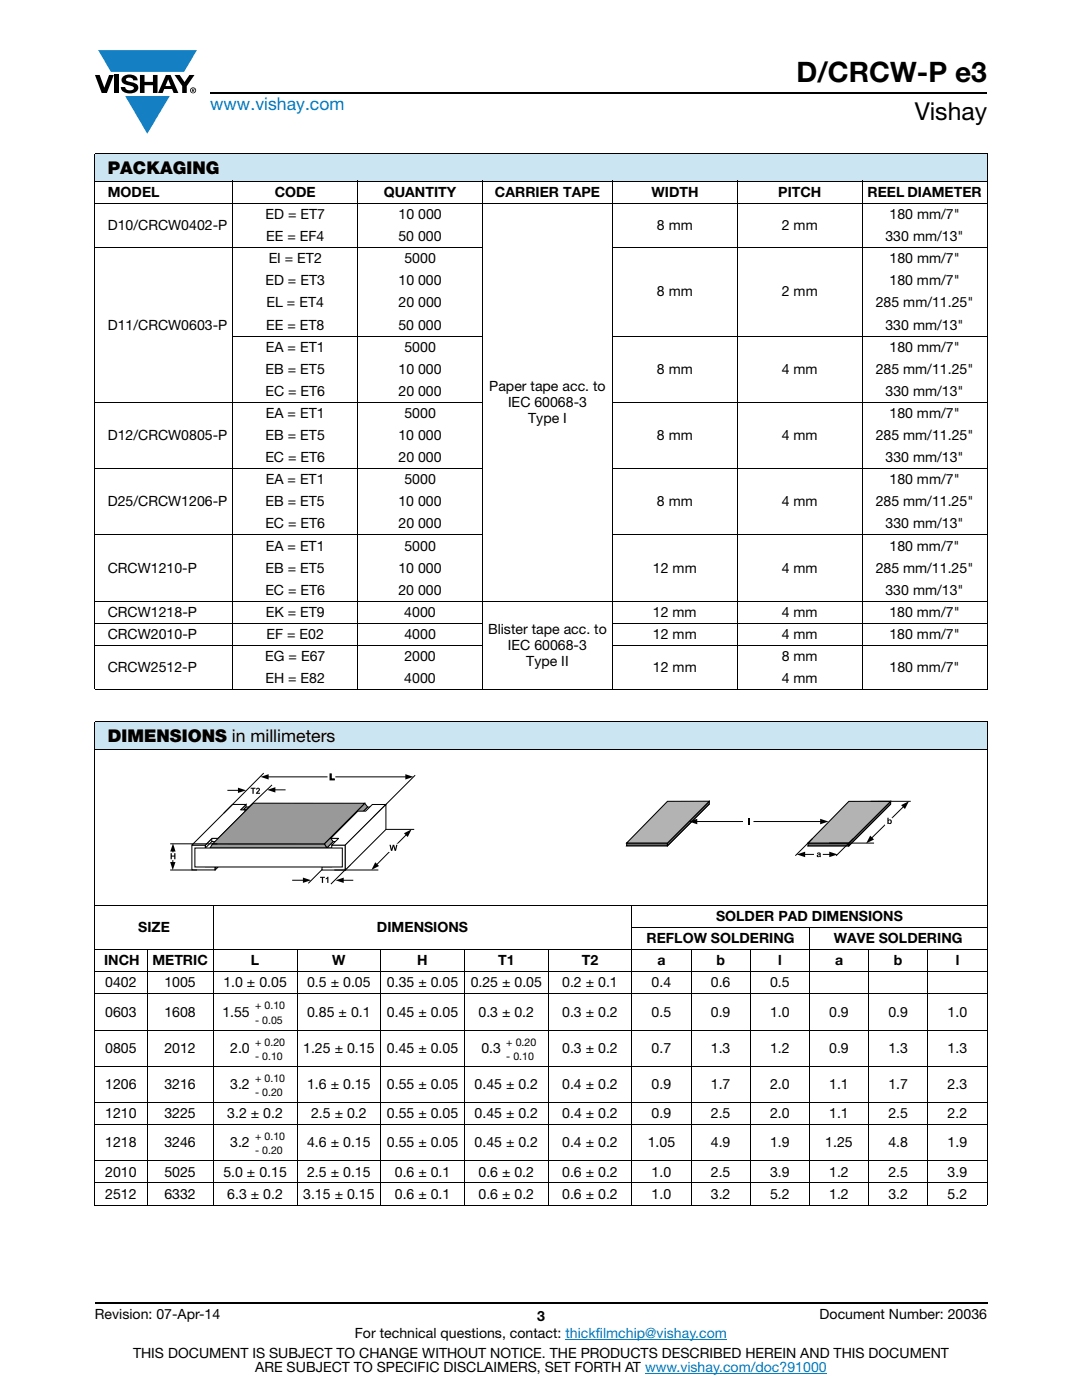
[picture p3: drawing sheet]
<svg xmlns="http://www.w3.org/2000/svg" width="216mm" height="279mm" viewBox="0 0 216 279" stroke-linecap="round" stroke-linejoin="round" font-family="sans-serif">
<g fill="#147fc3">
<path d="M19.6 10h19.7l-2.6 4.3h-1.1h-13.5z"/>
<path d="M25 19.2h8.9l-4.5 7.5z"/>
</g>
<g fill="#000">
<path d="M18.9 15h1l.9 2.5 1-2.5h.9l-1.4 3.6h-1zM22.9 15h.9v3.6h-.9zM24.6 15.3a2.1 2.1 0 0 1 2.8 .3l.1 .4h-.9a.79 .79 0 0 0-.7-.5 .79 .79 0 0 0-.8 .4l.3 .3 1 .2a1.08 1.08 0 0 1 1.2 1 1.08 1.08 0 0 1-1.1 1.2 1.73 1.73 0 0 1-2.4-1.2h.9a.96 .96 0 0 0 .8 .6 .96 .96 0 0 0 .9-.4 1.31 1.31 0 0 0-1.2-.6 1.03 1.03 0 0 1-1.1-.6 1.03 1.03 0 0 1 .2-1.1zM27.9 15h.9v1.3h1.7v-1.3h.9v3.6h-.9v-1.6h-1.7v1.6h-.9zM34.8 15h1.1l.9 1.4 1-1.4h1l-1.5 2.2v1.4h-.9v-1.4z"/>
<path d="M33.6 15.9l.5 1.3h-1.1zM33.1 15l-1.6 3.6h1l.3-.8h1.5l.3 .8h1l-1.6-3.6z"/>
<path d="M38.4 17.8h.2v.2h-.2zM38.3 17.7v.7h.1v-.3l.4 .3-.2-.3 .2-.2-.1-.2z"/>
<path d="M38.1 18a.46 .46 0 0 1 .9 0 .46 .46 0 0 1-.9 0zM37.9 18a.6 .6 0 0 0 1.2 0 .6 .6 0 0 0-1.2 0z"/>
</g>
<path d="M42 18.6h155M18.9 260h178.1" fill="none" stroke="#000" stroke-width=".36"/>
<path d="M112.8 267.3h32.3M128.7 274h36.3" fill="none" stroke="#007ec4" stroke-width=".2"/>
<g fill="#cce5f3">
<path d="M18.9 30.7h178.1v5.5h-178.1z"/>
<path d="M18.9 144h178.1v5.5h-178.1z"/>
</g>
<g fill="#fff">
<path d="M18.9 194h10.4v4.4h-10.4z"/>
<path d="M29.3 194h13.3v4.4h-13.3z"/>
<path d="M42.6 194h16.7v4.4h-16.7z"/>
<path d="M59.3 194h16.7v4.4h-16.7z"/>
<path d="M76 194h16.7v4.4h-16.7z"/>
<path d="M92.7 194h16.7v4.4h-16.7z"/>
<path d="M109.4 194h16.7v4.4h-16.7z"/>
<path d="M126.1 194h11.8v4.4h-11.8z"/>
<path d="M137.9 194h11.8v4.4h-11.8z"/>
<path d="M149.7 194h11.8v4.4h-11.8z"/>
<path d="M161.5 194h35.5v4.4h-35.5z"/>
<path d="M18.9 198.4h10.4v7.2h-10.4z"/>
<path d="M29.3 198.4h13.3v7.2h-13.3z"/>
<path d="M42.6 198.4h8.3v7.2h-8.3z"/>
<path d="M59.3 198.4h16.7v7.2h-16.7z"/>
<path d="M76 198.4h16.7v7.2h-16.7z"/>
<path d="M92.7 198.4h16.7v7.2h-16.7z"/>
<path d="M109.4 198.4h16.7v7.2h-16.7z"/>
<path d="M126.1 198.4h11.8v7.2h-11.8z"/>
<path d="M137.9 198.4h11.8v7.2h-11.8z"/>
<path d="M149.7 198.4h11.8v7.2h-11.8z"/>
<path d="M161.5 198.4h11.8v7.2h-11.8z"/>
<path d="M173.3 198.4h11.8v7.2h-11.8z"/>
<path d="M185.1 198.4h11.9v7.2h-11.9z"/>
<path d="M18.9 205.6h10.4v7.2h-10.4z"/>
<path d="M29.3 205.6h13.3v7.2h-13.3z"/>
<path d="M42.6 205.6h8.3v7.2h-8.3z"/>
<path d="M59.3 205.6h16.7v7.2h-16.7z"/>
<path d="M76 205.6h16.7v7.2h-16.7z"/>
<path d="M92.7 205.6h8.3v7.2h-8.3z"/>
<path d="M109.4 205.6h16.7v7.2h-16.7z"/>
<path d="M126.1 205.6h11.8v7.2h-11.8z"/>
<path d="M137.9 205.6h11.8v7.2h-11.8z"/>
<path d="M149.7 205.6h11.8v7.2h-11.8z"/>
<path d="M161.5 205.6h11.8v7.2h-11.8z"/>
<path d="M173.3 205.6h11.8v7.2h-11.8z"/>
<path d="M185.1 205.6h11.9v7.2h-11.9z"/>
<path d="M18.9 212.8h10.4v7.2h-10.4z"/>
<path d="M29.3 212.8h13.3v7.2h-13.3z"/>
<path d="M42.6 212.8h8.3v7.2h-8.3z"/>
<path d="M59.3 212.8h16.7v7.2h-16.7z"/>
<path d="M76 212.8h16.7v7.2h-16.7z"/>
<path d="M92.7 212.8h16.7v7.2h-16.7z"/>
<path d="M109.4 212.8h16.7v7.2h-16.7z"/>
<path d="M126.1 212.8h11.8v7.2h-11.8z"/>
<path d="M137.9 212.8h11.8v7.2h-11.8z"/>
<path d="M149.7 212.8h11.8v7.2h-11.8z"/>
<path d="M161.5 212.8h11.8v7.2h-11.8z"/>
<path d="M173.3 212.8h11.8v7.2h-11.8z"/>
<path d="M185.1 212.8h11.9v7.2h-11.9z"/>
<path d="M18.9 220h10.4v4.5h-10.4z"/>
<path d="M29.3 220h13.3v4.5h-13.3z"/>
<path d="M42.6 220h16.7v4.5h-16.7z"/>
<path d="M59.3 220h16.7v4.5h-16.7z"/>
<path d="M76 220h16.7v4.5h-16.7z"/>
<path d="M92.7 220h16.7v4.5h-16.7z"/>
<path d="M109.4 220h16.7v4.5h-16.7z"/>
<path d="M126.1 220h11.8v4.5h-11.8z"/>
<path d="M137.9 220h11.8v4.5h-11.8z"/>
<path d="M149.7 220h11.8v4.5h-11.8z"/>
<path d="M161.5 220h11.8v4.5h-11.8z"/>
<path d="M173.3 220h11.8v4.5h-11.8z"/>
<path d="M185.1 220h11.9v4.5h-11.9z"/>
<path d="M18.9 224.5h10.4v7.2h-10.4z"/>
<path d="M29.3 224.5h13.3v7.2h-13.3z"/>
<path d="M42.6 224.5h8.3v7.2h-8.3z"/>
<path d="M59.3 224.5h16.7v7.2h-16.7z"/>
<path d="M76 224.5h16.7v7.2h-16.7z"/>
<path d="M92.7 224.5h16.7v7.2h-16.7z"/>
<path d="M109.4 224.5h16.7v7.2h-16.7z"/>
<path d="M126.1 224.5h11.8v7.2h-11.8z"/>
<path d="M137.9 224.5h11.8v7.2h-11.8z"/>
<path d="M149.7 224.5h11.8v7.2h-11.8z"/>
<path d="M161.5 224.5h11.8v7.2h-11.8z"/>
<path d="M173.3 224.5h11.8v7.2h-11.8z"/>
<path d="M185.1 224.5h11.9v7.2h-11.9z"/>
<path d="M18.9 231.7h10.4v4.4h-10.4z"/>
<path d="M29.3 231.7h13.3v4.4h-13.3z"/>
<path d="M42.6 231.7h16.7v4.4h-16.7z"/>
<path d="M59.3 231.7h16.7v4.4h-16.7z"/>
<path d="M76 231.7h16.7v4.4h-16.7z"/>
<path d="M92.7 231.7h16.7v4.4h-16.7z"/>
<path d="M109.4 231.7h16.7v4.4h-16.7z"/>
<path d="M126.1 231.7h11.8v4.4h-11.8z"/>
<path d="M137.9 231.7h11.8v4.4h-11.8z"/>
<path d="M149.7 231.7h11.8v4.4h-11.8z"/>
<path d="M161.5 231.7h11.8v4.4h-11.8z"/>
<path d="M173.3 231.7h11.8v4.4h-11.8z"/>
<path d="M185.1 231.7h11.9v4.4h-11.9z"/>
<path d="M18.9 236.1h10.4v4.4h-10.4z"/>
<path d="M29.3 236.1h13.3v4.4h-13.3z"/>
<path d="M42.6 236.1h16.7v4.4h-16.7z"/>
<path d="M59.3 236.1h16.7v4.4h-16.7z"/>
<path d="M76 236.1h16.7v4.4h-16.7z"/>
<path d="M92.7 236.1h16.7v4.4h-16.7z"/>
<path d="M109.4 236.1h16.7v4.4h-16.7z"/>
<path d="M126.1 236.1h11.8v4.4h-11.8z"/>
<path d="M137.9 236.1h11.8v4.4h-11.8z"/>
<path d="M149.7 236.1h11.8v4.4h-11.8z"/>
<path d="M161.5 236.1h11.8v4.4h-11.8z"/>
<path d="M173.3 236.1h11.8v4.4h-11.8z"/>
<path d="M185.1 236.1h11.9v4.4h-11.9z"/>
</g>
<g fill="none" stroke="#000" stroke-width=".2">
<path d="M18.9 30.7h178.1M18.9 36.2h178.1M18.9 30.8v106.7M46.5 36.1v101.6M71.4 36.1v101.6M96.3 36.1v101.6M122.2 36.1v101.6M147.1 36.1v101.6M172 36.1v101.6M197 30.8v106.7M18.9 40.6h178.1M18.9 49.4h77.5"/>
<path d="M122.1 49.4h74.9M46.4 67.1h50M122.1 67.1h74.9M18.9 80.3h77.5M18.9 93.5h77.5M122.1 80.3h74.9M122.1 93.5h74.9M18.9 106.8h77.5M18.9 120h178.1M122.1 106.8h74.9M18.9 124.4h77.5M18.9 128.8h77.5"/>
<path d="M18.9 137.6h178.1M122.1 124.4h74.9M122.1 128.8h74.9M18.9 144h178.1M18.9 149.5h178.1M18.9 144.1v96.3M197 144.1v49.8M18.9 180.7h178.1M18.9 189.5h178.1M18.9 194h178.1M18.9 198.4h178.1M29.3 189.4v51.2"/>
<path d="M42.6 180.6v60M59.3 189.4v51.2M76 189.4v51.2M92.7 189.4v51.2M109.4 189.4v51.2M126 185.1h71M126.1 180.6v60M137.9 189.4v51.2M149.7 189.4v51.2M161.5 185v55.6M173.3 189.4v51.2M185.1 189.4v51.2"/>
<path d="M197 194v46.4M18.9 205.6h178.1M18.9 212.8h178.1M18.9 220h178.1M18.9 224.5h178.1M18.9 231.7h178.1M18.9 236.1h178.1M18.9 240.5h178.1"/>
</g>
<path d="M33.8 154.2h49.1v22.3h-49.1z" fill="#fff"/>
<path d="M58.3 175.7h2.4M65.4 172.4l-3.9 3.9M68.4 175.7h2.1M69.9 172.5l-3.9 3.9" fill="none" stroke="#000" stroke-width=".2"/>
<path d="M60.4 175.1l1.7 .6-1.7 .5zM67 175.7l1.6-.6v1.1z" fill="#000"/>
<path d="M72.8 160.3l.6 .8-8.2 8.2-.5-.9z" fill-rule="evenodd" fill="#999"/>
<path d="M72.8 160.3l.6 .8-8.2 8.2-.5-.9z" fill="none" stroke="#000" stroke-width=".2"/>
<path d="M38.3 168.7l2.7-.1v4.4h1.9v.6h-4.6z" fill-rule="evenodd" fill="#fff"/>
<path d="M38.3 168.7l2.7-.1v4.4h1.9v.6h-4.6z" fill="none" stroke="#000" stroke-width=".2"/>
<path d="M73.4 161.1h1l-8.2 8.1h-1z" fill-rule="evenodd" fill="#fff"/>
<path d="M73.4 161.1h1l-8.2 8.1h-1z" fill="none" stroke="#000" stroke-width=".2"/>
<path d="M66 167.3h1.6v.7h-1.1z" fill-rule="evenodd" fill="#fff"/>
<path d="M66 167.3h1.6v.7h-1.1z" fill="none" stroke="#000" stroke-width=".2"/>
<path d="M66.2 168.6h2.7v5h-4.6v-.6h1.9z" fill-rule="evenodd" fill="#fff"/>
<path d="M66.2 168.6h2.7v5h-4.6v-.6h1.9z" fill="none" stroke="#000" stroke-width=".2"/>
<path d="M42.4 168.4h22.3l.5 .8h-23.3z" fill-rule="evenodd" fill="#999"/>
<path d="M42.4 168.4h22.3l.5 .8h-23.3zM49.1 161.1h.7l-.6 .5h-.7z" fill="none" stroke="#000" stroke-width=".2"/>
<path d="M71.4 161.9h1.6l1.3-1.3h2.7l-8.1 8.1h-2.7l1.4-1.4h-1.6z" fill-rule="evenodd" fill="#fff"/>
<path d="M71.4 161.9h1.6l1.3-1.3h2.7l-8.1 8.1h-2.7l1.4-1.4h-1.6z" fill="none" stroke="#000" stroke-width=".2"/>
<path d="M42.9 173h.6l-.6 .6z" fill="#fff"/>
<path d="M41 168.7l8.1-8.2v.6l-8.1 8.1zM42.9 173h.6l-.6 .6z" fill="none" stroke="#000" stroke-width=".2"/>
<path d="M42.3 167.3h1.2v.7h-1.2z" fill-rule="evenodd" fill="#fff"/>
<path d="M42.3 167.3h1.2v.7h-1.2z" fill="none" stroke="#000" stroke-width=".2"/>
<path d="M46.4 160.5h2.7l-1.1 1.1h1.2l-5.7 5.7h-1.2l-1.3 1.4h-2.7z" fill-rule="evenodd" fill="#fff"/>
<path d="M46.4 160.5h2.7l-1.1 1.1h1.2l-5.7 5.7h-1.2l-1.3 1.4h-2.7z" fill="none" stroke="#000" stroke-width=".2"/>
<path d="M50.5 160.3h22.3l-8.1 8.1h-22.3z" fill-rule="evenodd" fill="#999"/>
<path d="M45.4 157.7h2.3M52.6 154.3l-7.9 8M53.4 155h27.7M54.3 156.6l-5.5 5.3M54.7 157.6h2.3M82.8 154.7l-8.3 8.3M33.9 173.6h5.4M34 168.4h9.4M34.5 169.7v2.6M50.5 160.3h22.3l-8.1 8.1h-22.3z" fill="none" stroke="#000" stroke-width=".2"/>
<path d="M47.5 157.2l1.6 .5-1.6 .6zM52 155l1.6-.5v1.1zM53.3 157.6l1.6-.5v1.1zM80.9 154.5l1.6 .5-1.6 .6zM34 172h1l-.5 1.7zM34.5 168.3l.5 1.6h-1z" fill="#000"/>
<path d="M65.5 154.3h1.3v1.6h-1.3z" fill="#fff"/>
<path d="M65.5 154.3h1.3v1.6h-1.3z" fill="none" stroke="#fff" stroke-width=".2"/>
<path d="M65.9 154.4h.2v1h.6v.2h-.8z" fill-rule="evenodd" fill="#000"/>
<path d="M65.9 154.4h.2v1h.6v.2h-.8z" fill="none" stroke="#000" stroke-width=".2"/>
<path d="M33.8 170.2h1.4v1.4h-1.4z" fill="#fff"/>
<path d="M33.8 170.2h1.4v1.4h-1.4z" fill="none" stroke="#fff" stroke-width=".2"/>
<g fill="#000">
<path d="M74.9 172.1l.7 .7-1.5 .8zM80.6 166.3l1.5-.8-.7 1.5z"/>
<path d="M34 170.3h.3v.4h.5v-.4h.2v1.2h-.2v-.5h-.5v.5h-.3z" fill-rule="evenodd"/>
</g>
<path d="M66.7 173.6h8.8M74.8 165.5h7.9M81.1 166.5l-6 6.1" fill="none" stroke="#000" stroke-width=".2"/>
<path d="M77.6 168.5h1.9v1.4h-1.9z" fill="#fff"/>
<path d="M77.6 168.5h1.9v1.4h-1.9z" fill="none" stroke="#fff" stroke-width=".2"/>
<path d="M68.9 168.6l8.1-8v4.9l-8.1 8.1z" fill-rule="evenodd" fill="#fff"/>
<path d="M68.9 168.6l8.1-8v4.9l-8.1 8.1z" fill="none" stroke="#000" stroke-width=".2"/>
<path d="M38.9 169.2h29.4v3.8h-29.4z" fill="#fff"/>
<path d="M38.9 169.2h29.4v3.8h-29.4z" fill="none" stroke="#000" stroke-width=".2"/>
<g fill="#000">
<path d="M50 157.2h1v.2h-.4v1h-.2v-1h-.4z" fill-rule="evenodd"/>
<path d="M51.2 157.3a.45 .45 0 0 1 .6 .3 .45 .45 0 0 1-.3 .5l.4 .1v.2h-.8v-.2a.66 .66 0 0 0 .5-.8l-.5 .2z" fill-rule="evenodd"/>
<path d="M63.9 175h.9v.2h-.3v1h-.3v-1h-.3z" fill-rule="evenodd"/>
<path d="M65 175.3l.5-.3v1.2h-.2v-.9l-.3 .2z" fill-rule="evenodd"/>
<path d="M77.7 168.6h.3l.2 .8 .2-.8h.3l.2 .8 .2-.8h.2l-.3 1.2h-.2l-.3-.9-.2 .9h-.3z" fill-rule="evenodd"/>
</g>
<path d="M124.8 159.7h56.9v11.4h-56.9z" fill="#fff"/>
<path d="M169.4 160.5h8.3l-8.3 8.3h-8.2z" fill="none" stroke="#000" stroke-width=".2"/>
<path d="M161.2 168.3h8.2v.5h-8.2z" fill="#666"/>
<path d="M161.2 168.3h8.2v.5h-8.2z" fill="none" stroke="#000" stroke-width=".21"/>
<path d="M169.4 168.2l8.3-8.3v.6l-8.3 8.3z" fill-rule="evenodd" fill="#666"/>
<path d="M169.4 168.2l8.3-8.3v.6l-8.3 8.3z" fill="none" stroke="#000" stroke-width=".21"/>
<path d="M169.4 159.9h8.3l-8.3 8.3h-8.2z" fill-rule="evenodd" fill="#b3b3b3"/>
<path d="M169.4 159.9h8.3l-8.3 8.3h-8.2z" fill="none" stroke="#000" stroke-width=".21"/>
<path d="M173.7 159.9h8M160.4 170.5h5.3M162.1 167.4l-3.4 3.4M165.4 168.3h9M170.2 167.4l-3.4 3.4M180.4 160.9l-6.5 6.4" fill="none" stroke="#000" stroke-width=".2"/>
<path d="M179.8 160.7l1.6-.8-.8 1.6zM159 170.5l1.7-.5v1.1zM165.5 170l1.6 .5-1.6 .6zM173.6 166.8l.8 .7-1.6 .8z" fill="#000"/>
<path d="M162.5 170.1h1.6v.7h-1.6z" fill="#fff"/>
<path d="M162.5 170.1h1.6v.7h-1.6z" fill="none" stroke="#fff" stroke-width=".2"/>
<path d="M176.7 163.3h1.3v1.4h-1.3z" fill="#fff"/>
<path d="M176.7 163.3h1.3v1.4h-1.3z" fill="none" stroke="#fff" stroke-width=".2"/>
<path d="M133.2 160.5h8.3l-8.3 8.3h-8.2z" fill="none" stroke="#000" stroke-width=".2"/>
<path d="M125 168.2h8.2v.6h-8.2z" fill="#666"/>
<path d="M125 168.2h8.2v.6h-8.2z" fill="none" stroke="#000" stroke-width=".21"/>
<path d="M133.2 168.2l8.3-8.3v.6l-8.3 8.3z" fill-rule="evenodd" fill="#666"/>
<path d="M133.2 168.2l8.3-8.3v.6l-8.3 8.3z" fill="none" stroke="#000" stroke-width=".21"/>
<path d="M133.2 159.9h8.3l-8.3 8.3h-8.2z" fill-rule="evenodd" fill="#b3b3b3"/>
<path d="M133.2 159.9h8.3l-8.3 8.3h-8.2z" fill="none" stroke="#000" stroke-width=".21"/>
<path d="M138.9 164h25" fill="none" stroke="#000" stroke-width=".2"/>
<path d="M137.5 164l1.6-.6v1.1zM163.7 163.4l1.6 .6-1.6 .5z" fill="#000"/>
<path d="M148.4 163.4h1.8v1.3h-1.8z" fill="#fff"/>
<path d="M148.4 163.4h1.8v1.3h-1.8z" fill="none" stroke="#fff" stroke-width=".2"/>
<path d="M149.3 163.3h.3v1.2h-.3z" fill="#000"/>
<g fill="#000">
<path d="M163.3 170.7l-.1 .2h.2l.1-.3zM163.1 170.2a.38 .38 0 0 1 .4-.1 .38 .38 0 0 1 .3 .4v.6l-.3-.1a.32 .32 0 0 1-.4 0 .32 .32 0 0 1-.1-.4 .32 .32 0 0 1 .4-.1v-.2l-.4 .1z" fill-rule="evenodd"/>
<path d="M177.4 163.8a.26 .26 0 0 0-.1 .3 .26 .26 0 0 0 .4 .1v-.4zM177.1 163.2h.2v.4a.42 .42 0 0 1 .6 .1 .42 .42 0 0 1 0 .6 .42 .42 0 0 1-.6 0v.1h-.2z" fill-rule="evenodd"/>
</g>
<text font-size="5.6" x="158.9" y="16.4">D/CRCW-P e3</text>
<text font-size="4.9" x="182.5" y="24">Vishay</text>
<text font-size="3.5" fill="#007ec4" x="42" y="21.9">www.vishay.com</text>
<g font-size="3.5">
<text x="21.5" y="34.8">PACKAGING</text>
<text x="21.5" y="148.1">DIMENSIONS in millimeters</text>
</g>
<g font-size="2.8">
<text x="21.5" y="39.3">MODEL</text>
<text x="54.8" y="39.3">CODE</text>
<text x="76.6" y="39.3">QUANTITY</text>
<text x="98.8" y="39.3">CARRIER TAPE</text>
<text x="130" y="39.3">WIDTH</text>
<text x="155.3" y="39.3">PITCH</text>
<text x="173.1" y="39.3">REEL DIAMETER</text>
<text x="21.5" y="45.9">D10/CRCW0402-P</text>
<text x="53" y="43.7">ED = ET7</text>
<text x="79.5" y="43.7">10 000</text>
<text x="131.1" y="45.9">8 mm</text>
<text x="156" y="45.9">2 mm</text>
<text x="177.5" y="43.7">180 mm/7&quot;</text>
<text x="53.1" y="48.1">EE = EF4</text>
<text x="53.6" y="52.6">EI = ET2</text>
<text x="79.5" y="48.1">50 000</text>
<text x="80.7" y="52.6">5000</text>
<text x="176.7" y="48.1">330 mm/13&quot;</text>
<text x="177.5" y="52.6">180 mm/7&quot;</text>
<text x="53" y="57">ED = ET3</text>
<text x="79.5" y="57">10 000</text>
<text x="131.1" y="59.2">8 mm</text>
<text x="156" y="59.2">2 mm</text>
<text x="177.5" y="57">180 mm/7&quot;</text>
<text x="21.5" y="65.8">D11/CRCW0603-P</text>
<text x="53.1" y="65.8">EE = ET8</text>
<text x="53.2" y="61.4">EL = ET4</text>
<text x="79.5" y="65.8">50 000</text>
<text x="79.5" y="61.4">20 000</text>
<text x="174.8" y="61.4">285 mm/11.25&quot;</text>
<text x="176.7" y="65.8">330 mm/13&quot;</text>
<text x="53.1" y="70.2">EA = ET1</text>
<text x="80.7" y="70.2">5000</text>
<text x="177.5" y="70.2">180 mm/7&quot;</text>
<text x="53" y="74.6">EB = ET5</text>
<text x="79.5" y="74.6">10 000</text>
<text x="131.1" y="74.6">8 mm</text>
<text x="156" y="74.6">4 mm</text>
<text x="174.7" y="74.6">285 mm/11.25&quot;</text>
<text x="53" y="79">EC = ET6</text>
<text x="53.1" y="83.4">EA = ET1</text>
<text x="79.5" y="79">20 000</text>
<text x="80.7" y="83.4">5000</text>
<text x="97.6" y="78">Paper tape acc. to</text>
<text x="101.4" y="81.2">IEC 60068-3</text>
<text x="176.7" y="79">330 mm/13&quot;</text>
<text x="177.5" y="83.4">180 mm/7&quot;</text>
<text x="21.5" y="87.8">D12/CRCW0805-P</text>
<text x="53" y="87.8">EB = ET5</text>
<text x="79.5" y="87.8">10 000</text>
<text x="105.4" y="84.4">Type I</text>
<text x="131.1" y="87.8">8 mm</text>
<text x="156" y="87.8">4 mm</text>
<text x="174.7" y="87.8">285 mm/11.25&quot;</text>
<text x="53" y="92.2">EC = ET6</text>
<text x="79.5" y="92.2">20 000</text>
<text x="176.7" y="92.2">330 mm/13&quot;</text>
<text x="21.5" y="101">D25/CRCW1206-P</text>
<text x="53" y="101">EB = ET5</text>
<text x="53.1" y="96.6">EA = ET1</text>
<text x="79.5" y="101">10 000</text>
<text x="80.7" y="96.6">5000</text>
<text x="131.1" y="101">8 mm</text>
<text x="156" y="101">4 mm</text>
<text x="174.7" y="101">285 mm/11.25&quot;</text>
<text x="177.5" y="96.6">180 mm/7&quot;</text>
<text x="52.9" y="105.5">EC = ET6</text>
<text x="79.5" y="105.5">20 000</text>
<text x="176.7" y="105.5">330 mm/13&quot;</text>
<text x="53.1" y="109.9">EA = ET1</text>
<text x="80.7" y="109.9">5000</text>
<text x="177.5" y="109.9">180 mm/7&quot;</text>
<text x="21.5" y="114.3">CRCW1210-P</text>
<text x="52.9" y="118.7">EC = ET6</text>
<text x="53" y="114.3">EB = ET5</text>
<text x="79.5" y="114.3">10 000</text>
<text x="79.5" y="118.7">20 000</text>
<text x="130.3" y="114.3">12 mm</text>
<text x="156" y="114.3">4 mm</text>
<text x="174.7" y="114.3">285 mm/11.25&quot;</text>
<text x="176.7" y="118.7">330 mm/13&quot;</text>
<text x="21.5" y="123.1">CRCW1218-P</text>
<text x="53" y="123.1">EK = ET9</text>
<text x="80.7" y="123.1">4000</text>
<text x="130.3" y="123.1">12 mm</text>
<text x="156" y="123.1">4 mm</text>
<text x="177.5" y="123.1">180 mm/7&quot;</text>
<text x="21.5" y="127.5">CRCW2010-P</text>
<text x="52.9" y="131.9">EG = E67</text>
<text x="53.2" y="127.5">EF = E02</text>
<text x="80.7" y="131.9">2000</text>
<text x="80.7" y="127.5">4000</text>
<text x="97.4" y="126.6">Blister tape acc. to</text>
<text x="101.4" y="129.7">IEC 60068-3</text>
<text x="130.3" y="127.5">12 mm</text>
<text x="156" y="131.9">8 mm</text>
<text x="156" y="127.5">4 mm</text>
<text x="177.5" y="127.5">180 mm/7&quot;</text>
<text x="21.5" y="134.1">CRCW2512-P</text>
<text x="53" y="136.3">EH = E82</text>
<text x="80.7" y="136.3">4000</text>
<text x="105" y="132.9">Type II</text>
<text x="130.3" y="134.1">12 mm</text>
<text x="156" y="136.3">4 mm</text>
<text x="177.5" y="134.1">180 mm/7&quot;</text>
<text x="142.9" y="183.8">SOLDER PAD DIMENSIONS</text>
<text x="27.6" y="186">SIZE</text>
<text x="75.2" y="186">DIMENSIONS</text>
<text x="129" y="188.2">REFLOW SOLDERING</text>
<text x="166.4" y="188.2">WAVE SOLDERING</text>
<text x="20.8" y="192.7">INCH</text>
<text x="21" y="197.1">0402</text>
<text x="30.4" y="192.7">METRIC</text>
<text x="32.8" y="197.1">1005</text>
<text x="44.6" y="197.1">1.0 ± 0.05</text>
<text x="50.1" y="192.7">L</text>
<text x="61.3" y="197.1">0.5 ± 0.05</text>
<text x="66.3" y="192.7">W</text>
<text x="77.2" y="197.1">0.35 ± 0.05</text>
<text x="83.3" y="192.7">H</text>
<text x="93.9" y="197.1">0.25 ± 0.05</text>
<text x="99.4" y="192.7">T1</text>
<text x="112.2" y="197.1">0.2 ± 0.1</text>
<text x="116.1" y="192.7">T2</text>
<text x="130" y="197.1">0.4</text>
<text x="131.2" y="192.7">a</text>
<text x="141.8" y="197.1">0.6</text>
<text x="142.9" y="192.7">b</text>
<text x="153.6" y="197.1">0.5</text>
<text x="155.3" y="192.7">l</text>
<text x="166.6" y="192.7">a</text>
<text x="178.4" y="192.7">b</text>
<text x="190.7" y="192.7">l</text>
<text x="21" y="202.9">0603</text>
<text x="32.8" y="202.9">1608</text>
<text x="44.4" y="202.9">1.55</text>
<text x="61.3" y="202.9">0.85 ± 0.1</text>
<text x="77.2" y="202.9">0.45 ± 0.05</text>
<text x="95.5" y="202.9">0.3 ± 0.2</text>
<text x="112.2" y="202.9">0.3 ± 0.2</text>
<text x="130" y="202.9">0.5</text>
<text x="141.8" y="202.9">0.9</text>
<text x="153.6" y="202.9">1.0</text>
<text x="165.5" y="202.9">0.9</text>
<text x="177.3" y="202.9">0.9</text>
<text x="189.1" y="202.9">1.0</text>
<text x="21" y="210.1">0805</text>
<text x="32.8" y="210.1">2012</text>
<text x="45.9" y="210.1">2.0</text>
<text x="60.5" y="210.1">1.25 ± 0.15</text>
<text x="77.2" y="210.1">0.45 ± 0.05</text>
<text x="96.1" y="210.1">0.3</text>
<text x="112.2" y="210.1">0.3 ± 0.2</text>
<text x="130" y="210.1">0.7</text>
<text x="141.8" y="210.1">1.3</text>
<text x="153.6" y="210.1">1.2</text>
<text x="165.5" y="210.1">0.9</text>
<text x="177.3" y="210.1">1.3</text>
<text x="189.1" y="210.1">1.3</text>
<text x="21" y="217.3">1206</text>
<text x="32.8" y="217.3">3216</text>
<text x="45.9" y="217.3">3.2</text>
<text x="61.3" y="217.3">1.6 ± 0.15</text>
<text x="77.2" y="217.3">0.55 ± 0.05</text>
<text x="94.7" y="217.3">0.45 ± 0.2</text>
<text x="112.2" y="217.3">0.4 ± 0.2</text>
<text x="130" y="217.3">0.9</text>
<text x="141.8" y="217.3">1.7</text>
<text x="153.6" y="217.3">2.0</text>
<text x="165.5" y="217.3">1.1</text>
<text x="177.3" y="217.3">1.7</text>
<text x="189.1" y="217.3">2.3</text>
<text x="21" y="223.2">1210</text>
<text x="32.8" y="223.2">3225</text>
<text x="45.4" y="223.2">3.2 ± 0.2</text>
<text x="62.1" y="223.2">2.5 ± 0.2</text>
<text x="77.2" y="223.2">0.55 ± 0.05</text>
<text x="94.7" y="223.2">0.45 ± 0.2</text>
<text x="112.2" y="223.2">0.4 ± 0.2</text>
<text x="130" y="223.2">0.9</text>
<text x="141.8" y="223.2">2.5</text>
<text x="153.6" y="223.2">2.0</text>
<text x="165.5" y="223.2">1.1</text>
<text x="177.3" y="223.2">2.5</text>
<text x="189.1" y="223.2">2.2</text>
<text x="21" y="229">1218</text>
<text x="32.8" y="229">3246</text>
<text x="45.9" y="229">3.2</text>
<text x="61.3" y="229">4.6 ± 0.15</text>
<text x="77.2" y="229">0.55 ± 0.05</text>
<text x="94.7" y="229">0.45 ± 0.2</text>
<text x="112.2" y="229">0.4 ± 0.2</text>
<text x="129.2" y="229">1.05</text>
<text x="141.8" y="229">4.9</text>
<text x="153.6" y="229">1.9</text>
<text x="164.7" y="229">1.25</text>
<text x="177.3" y="229">4.8</text>
<text x="189.1" y="229">1.9</text>
<text x="21" y="234.8">2010</text>
<text x="21" y="239.2">2512</text>
<text x="32.8" y="234.8">5025</text>
<text x="32.8" y="239.2">6332</text>
<text x="44.6" y="234.8">5.0 ± 0.15</text>
<text x="45.4" y="239.2">6.3 ± 0.2</text>
<text x="60.5" y="239.2">3.15 ± 0.15</text>
<text x="61.3" y="234.8">2.5 ± 0.15</text>
<text x="78.8" y="234.8">0.6 ± 0.1</text>
<text x="78.8" y="239.2">0.6 ± 0.1</text>
<text x="95.5" y="234.8">0.6 ± 0.2</text>
<text x="95.5" y="239.2">0.6 ± 0.2</text>
<text x="112.2" y="234.8">0.6 ± 0.2</text>
<text x="112.2" y="239.2">0.6 ± 0.2</text>
<text x="130" y="234.8">1.0</text>
<text x="130" y="239.2">1.0</text>
<text x="141.8" y="234.8">2.5</text>
<text x="141.8" y="239.2">3.2</text>
<text x="153.6" y="234.8">3.9</text>
<text x="153.6" y="239.2">5.2</text>
<text x="165.5" y="234.8">1.2</text>
<text x="165.5" y="239.2">1.2</text>
<text x="177.3" y="234.8">2.5</text>
<text x="177.3" y="239.2">3.2</text>
<text x="189.1" y="234.8">3.9</text>
<text x="189.1" y="239.2">5.2</text>
<text x="18.9" y="263.3">Revision: 07-Apr-14</text>
<text x="107.2" y="263.6">3</text>
<text x="163.6" y="263.3">Document Number: 20036</text>
<text x="70.8" y="267.1">For technical questions, contact: thickfilmchip@vishay.com</text>
<text x="26.5" y="271">THIS DOCUMENT IS SUBJECT TO CHANGE WITHOUT NOTICE. THE PRODUCTS DESCRIBED HEREIN AND THIS DOCUMENT</text>
<text x="50.9" y="273.8">ARE SUBJECT TO SPECIFIC DISCLAIMERS, SET FORTH AT www.vishay.com/doc?91000</text>
</g>
<g font-size="2.1">
<text x="50.9" y="201.5">+ 0.10</text>
<text x="50.9" y="204.3">- 0.05</text>
<text x="50.9" y="208.7">+ 0.20</text>
<text x="101" y="208.7">+ 0.20</text>
<text x="50.9" y="211.5">- 0.10</text>
<text x="50.9" y="215.9">+ 0.10</text>
<text x="101" y="211.5">- 0.10</text>
<text x="50.9" y="218.8">- 0.20</text>
<text x="50.9" y="227.6">+ 0.10</text>
<text x="50.9" y="230.4">- 0.20</text>
</g>
</svg>
